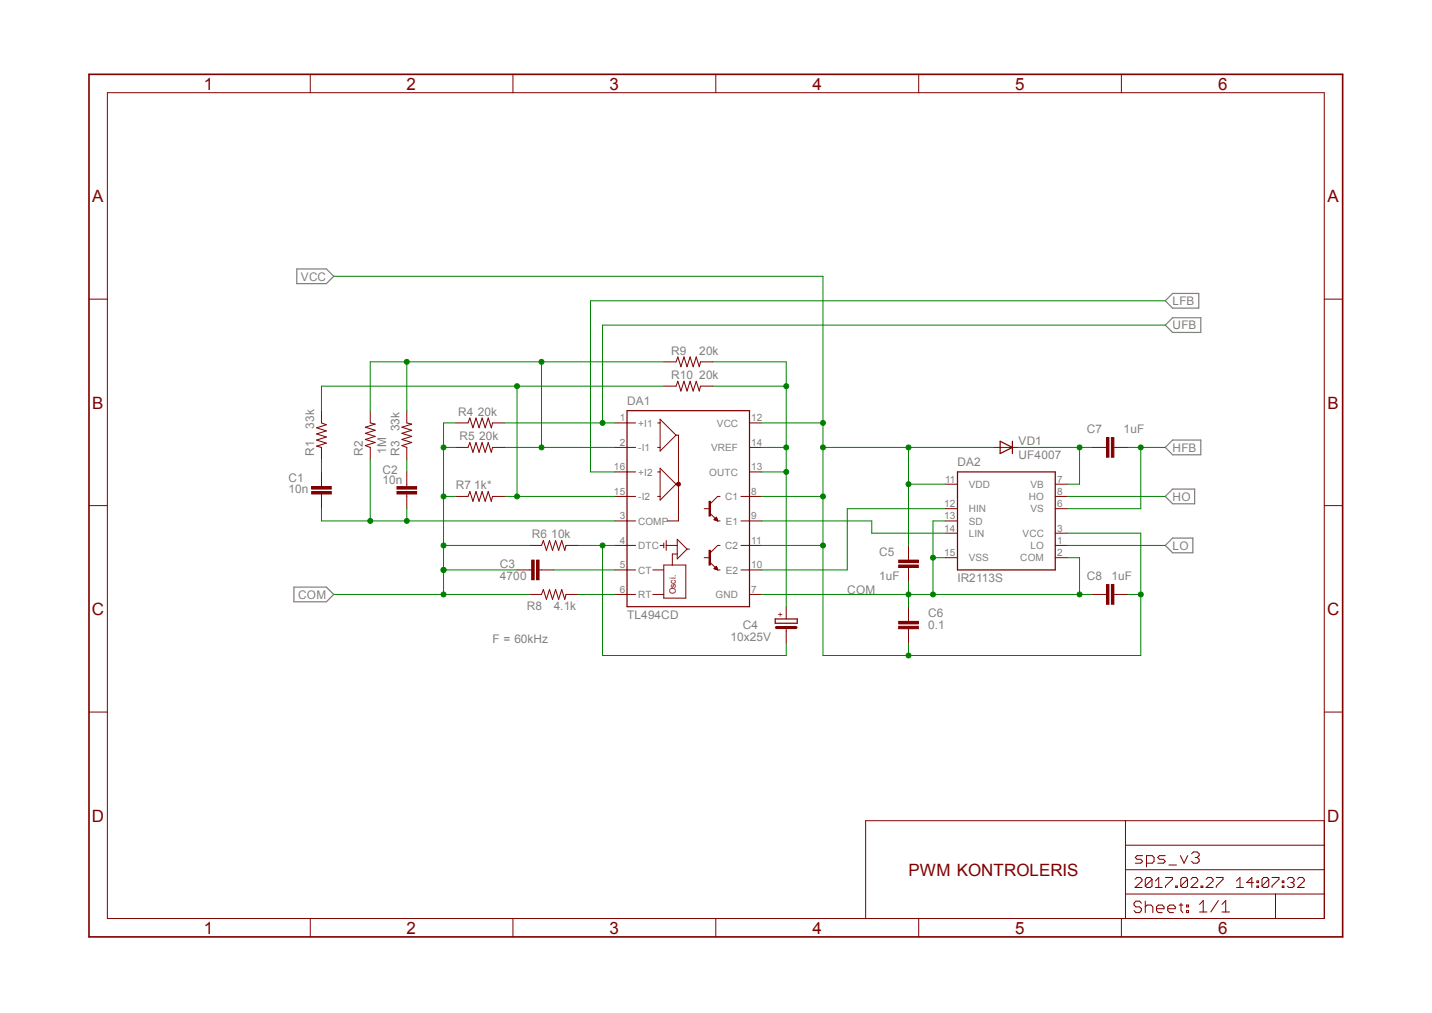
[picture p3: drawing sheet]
<svg xmlns="http://www.w3.org/2000/svg" width="297mm" height="210mm" viewBox="0 0 297 210" stroke-linecap="round" stroke-linejoin="round" font-family="sans-serif">
<path d="M61.6 55.8h6.1l1.5 1.5-1.5 1.5h-6.1zM241.7 67.4l1.5-1.5h5.8v3h-5.8zM241.7 62.4l1.5-1.6h5.4v3.1h-5.4zM241.7 92.8l1.5-1.6h5.8v3.1h-5.8zM241.7 102.9l1.5-1.5h4.6v3h-4.6zM241.7 113.1l1.5-1.6h4.2v3.1h-4.2zM61 121.7h6.7l1.5 1.5-1.5 1.6h-6.7z" fill="none" stroke="#808080" stroke-width=".25"/>
<path d="M130 85.1h25.4v40.7h-25.4z" fill="none" stroke="#800000" stroke-width=".25"/>
<g fill="none" stroke="#800000" stroke-width=".21">
<path d="M130 87.7h1.8M130 92.8h1.8M130 97.8h1.8M136.4 87.7h.5M136.4 92.8h.5M136.4 97.8h.5M136.9 86.9l3.3 3.3-3.3 3.3zM136.9 97.1l3.3 3.3-3.3 3.3zM140.2 90.2h.5v17.8h-2.3M130 102.9h1.8M130 108h1.8M130 118.2h1.8"/>
<path d="M130 113.1h1.8M135.4 118.2h2.3M136.4 102.9h.5M136.9 113.1h.8M137.7 112.6v1M137.7 117.1h4.5v6.9h-4.5zM138.2 113.1h2.3M138.2 112.1v2M140.2 100.4h.5M140.5 111.8l2 2-2 2.1zM140.5 114.9h-1.1v2.2M142.5 113.8h.5"/>
<path d="M146 105.5h1.1M146 115.6h1.1M147.3 106.5l1.5 1.5h.6M147.3 116.6l1.5 1.6h.6M149.4 102.9h-.6l-1.5 1.5M149.4 113.1h-.6l-1.5 1.5M153.7 102.9h1.7M153.7 108h1.7M153.7 118.2h1.7M153.7 113.1h1.7M130 123.2h1.8M135.4 123.2h2.3"/>
</g>
<path d="M140.4 100.1l.3-.2 .3 .2 .1 .3-.1 .3-.3 .1-.3-.1-.1-.3 .5-.1v.2l-.5-.1z" fill-rule="evenodd" fill="#800000"/>
<g fill="none" stroke="#800000" stroke-width=".21">
<path d="M127.5 87.7h2.5M127.5 97.8h2.5M127.5 92.8h2.5M155.4 87.7h2.6M155.4 97.8h2.6M155.4 92.8h2.6M229 92.8h.5M231 92.8h.5M127.5 102.9h2.5M127.5 108h2.5M127.5 118.2h2.5M127.5 113.1h2.5"/>
<path d="M140.4 100.1l.3-.2 .3 .2 .1 .3-.1 .3-.3 .1-.3-.1-.1-.3 .5-.1v.2l-.5-.1zM147.1 103.9h.2v3.1h-.2zM147.1 114.1h.2v3h-.2zM148.1 107.7h.7M148.1 117.9h.7M148.2 117.8h.5M148.2 107.8h.6M148.2 107.6h.5M148.3 117.7h.4M148.3 107.5h.4M148.3 117.6h.4M148.4 107.4h.3"/>
<path d="M148.4 118h.4M148.4 117.6h.2M148.5 107.9h.3M148.5 107.4h.1M148.5 117.5h.1M148.6 107.2l.2 .8-.7-.3zM148.6 107.2h.1M148.6 117.4l.2 .8-.7-.3zM148.7 118.1h.1M148.8 107.9h.1M155.4 102.9h2.6M155.4 108h2.6"/>
<path d="M155.4 118.2h2.6M155.4 113.1h2.6M196 108h2.6M196 100.4h2.6M196 105.5h2.6M196 115.6h2.6M196 110.5h2.6M218.9 102.9h2.5M218.9 113.1h2.5M218.9 100.4h2.5M218.9 105.5h2.5M218.9 115.6h2.5"/>
<path d="M218.9 110.5h2.5M127.5 123.2h2.5M155.4 123.2h2.6"/>
</g>
<path d="M198.6 97.8h20.3v20.4h-20.3zM147.2 103.9v3.1M147.2 114.1v3" fill="none" stroke="#800000" stroke-width=".25"/>
<path d="M230.5 90.7h.5v4.1h-.5z" fill-rule="evenodd" fill="#800000"/>
<path d="M230.5 90.7h.5v4.1h-.5z" fill="none" stroke="#800000" stroke-width=".21"/>
<path d="M229.5 90.7h.5v4.1h-.5z" fill-rule="evenodd" fill="#800000"/>
<path d="M206.2 92.8h5M226.4 92.8h2.6M229.5 90.7h.5v4.1h-.5zM231.5 92.8h2.6M188.4 115.6v.5M188.4 117.6v.6" fill="none" stroke="#800000" stroke-width=".21"/>
<path d="M207.4 91.5l2.6 1.3-2.6 1.2zM210 91.5v2.5" fill="none" stroke="#800000" stroke-width=".25"/>
<path d="M186.4 117.1h4.1v.5h-4.1z" fill-rule="evenodd" fill="#800000"/>
<path d="M186.4 117.1h4.1v.5h-4.1z" fill="none" stroke="#800000" stroke-width=".21"/>
<path d="M186.4 116.1h4.1v.5h-4.1z" fill-rule="evenodd" fill="#800000"/>
<path d="M109.8 118.2h.5M111.8 118.2h.5M186.4 116.1h4.1v.5h-4.1zM188.4 113.1v2.5M188.4 118.2v2.5" fill="none" stroke="#800000" stroke-width=".21"/>
<path d="M110.3 116.1h.5v4.1h-.5z" fill-rule="evenodd" fill="#800000"/>
<path d="M110.3 116.1h.5v4.1h-.5z" fill="none" stroke="#800000" stroke-width=".21"/>
<path d="M111.3 116.1h.5v4.1h-.5z" fill-rule="evenodd" fill="#800000"/>
<path d="M66.7 85.1v2.6l1 .4-2 .6 2 .6-2 .7 2 .6-2 .6 2 .7-2 .6 1 .3v2.5M94.5 87.7h2.6l.4-1 .6 2 .6-2 .7 2 .6-2 .6 2 .7-2 .6 2 .3-1h2.5M66.7 100.4v.5M66.7 102.4v.5M107.2 118.2h2.6M111.3 116.1h.5v4.1h-.5zM112.3 118.2h2.6M109.8 123.2h2.5l.4-1 .6 2 .7-2 .6 2 .6-2 .7 2 .6-2 .6 2 .3-1h2.5" fill="none" stroke="#800000" stroke-width=".21"/>
<path d="M64.6 101.9h4.1v.5h-4.1z" fill-rule="evenodd" fill="#800000"/>
<path d="M64.6 101.9h4.1v.5h-4.1z" fill="none" stroke="#800000" stroke-width=".21"/>
<path d="M64.6 100.9h4.1v.5h-4.1z" fill-rule="evenodd" fill="#800000"/>
<path d="M66.7 97.8v2.6M64.6 100.9h4.1v.5h-4.1zM66.7 102.9v2.6M84.4 100.4v.5M84.4 102.4v.5" fill="none" stroke="#800000" stroke-width=".21"/>
<path d="M82.3 100.9h4.1v.5h-4.1z" fill-rule="evenodd" fill="#800000"/>
<path d="M82.3 100.9h4.1v.5h-4.1z" fill="none" stroke="#800000" stroke-width=".21"/>
<path d="M82.3 101.9h4.1v.5h-4.1z" fill-rule="evenodd" fill="#800000"/>
<g fill="none" stroke="#800000" stroke-width=".21">
<path d="M137.7 75h2.5l.4-1 .6 2 .7-2 .6 2 .6-2 .7 2 .6-2 .6 2 .3-1h2.5M76.8 85.1v2.6l1 .2-2 .7 2 .6-2 .6 2 .7-2 .6 2 .6-2 .7 1 .4v2.5M84.4 85.1v2.6l1 .2-2 .7 2 .6-2 .6 2 .7-2 .6 2 .6-2 .7 1 .4v2.5M84.4 97.8v2.6M94.5 92.8h2.6l.4-1.1 .6 2.1 .6-2.1 .7 2.1 .6-2.1 .6 2.1 .7-2.1 .6 2.1 .3-1h2.5M137.7 80.1h2.5l.4-1.1 .6 2.1 .7-2.1 .6 2.1 .6-2.1 .7 2.1 .6-2.1 .6 2.1 .3-1h2.5M82.3 101.9h4.1v.5h-4.1zM84.4 102.9v2.6M94.5 102.9h2.6l.4-1 .6 2 .6-2 .7 2 .6-2 .6 2 .7-2 .6 2 .3-1h2.5M109.8 113.1h2.5l.4-1 .6 2 .7-2 .6 2 .6-2 .7 2 .6-2 .6 2 .3-1h2.5M163.1 125.8v2.5M163.1 130.1v3.2"/>
<path d="M188.4 128.3v.5M188.4 130.3v.6"/>
</g>
<path d="M160.8 128.3h4.6v.9h-4.6z" fill="none" stroke="#800000" stroke-width=".25"/>
<path d="M161 130.1h4.1" fill="none" stroke="#800000" stroke-width=".63"/>
<path d="M186.4 129.8h4.1v.5h-4.1z" fill-rule="evenodd" fill="#800000"/>
<path d="M186.4 129.8h4.1v.5h-4.1z" fill="none" stroke="#800000" stroke-width=".21"/>
<path d="M186.4 128.8h4.1v.5h-4.1z" fill-rule="evenodd" fill="#800000"/>
<path d="M186.4 128.8h4.1v.5h-4.1zM188.4 125.8v2.5M188.4 130.9v2.4M229 123.2h.5M231 123.2h.5" fill="none" stroke="#800000" stroke-width=".21"/>
<path d="M229.5 121.2h.5v4.1h-.5z" fill-rule="evenodd" fill="#800000"/>
<path d="M229.5 121.2h.5v4.1h-.5z" fill="none" stroke="#800000" stroke-width=".21"/>
<path d="M230.5 121.2h.5v4.1h-.5z" fill-rule="evenodd" fill="#800000"/>
<g fill="none" stroke="#800000" stroke-width=".21">
<path d="M22.3 19.2h252.4v171.2h-252.4zM64.3 15.4v3.8M106.4 15.4v3.8M148.5 15.4v3.8M190.5 15.4v3.8M232.6 15.4v3.8M18.5 62h3.8M274.7 62h3.8M18.5 104.8h3.8M274.7 104.8h3.8M226.4 123.2h2.6M230.5 121.2h.5v4.1h-.5z"/>
<path d="M231.5 123.2h2.6M18.5 147.6h3.8M274.7 147.6h3.8M233.4 170.1v20.3M233.4 175.2h41.3M237 177.4h-1.2l-.3 .4 .3 .3h.8l.4 .5-.4 .3h-1.1M237.8 178.9h1.2l.4-.3v-.8l-.4-.4h-1.2v2.3M241.7 177.4h-1.2l-.4 .4 .4 .3h.8l.4 .5-.4 .3h-1.2M242.4 179.3h1.6M244.8 177.4l.8 1.5 .7-1.5M247.1 177l.4-.4h.8l.4 .4v.4l-.4 .4M247.9 177.8h.4"/>
<path d="M248.3 177.8l.4 .3v.5l-.4 .3h-.8l-.4-.3M274.7 170.1h-95.2v20.3M64.3 190.4v3.8M106.4 190.4v3.8M148.5 190.4v3.8M190.5 190.4v3.8M232.6 190.4v3.8M233.4 185.3h41.3M233.4 180.3h41.3M235.4 182.3l.4-.4h.7l.4 .4v.3l-1.5 1.4h1.5M236.7 187.2l-.4-.4h-.7l-.4 .4v.4l.4 .4h.7l.4 .4v.4l-.4 .4h-.7l-.4-.4M237.5 186.8v2.4"/>
<path d="M237.5 188l.4-.4h.8l.4 .4v1.2M238.9 182.3v1.4l-.3 .3h-.7l-.4-.3M238.9 182.3l-.3-.4h-.7l-.4 .4v1.4M238.9 182.3l-1.4 1.4M239.6 184h1.4M239.6 182.6l.7-.7v2.1M239.9 188.4h1.5v-.4l-.4-.4h-.8l-.3 .4v.8l.3 .4h.8M241.7 181.9h1.5v.4l-1.5 1.4v.3M242.2 188.4h1.6v-.4l-.4-.4h-.8l-.4 .4v.8l.4 .4h.8M243.8 183.7h.4v.3h-.4zM244.6 187.6h.7M244.9 187.2v1.6l.4 .4"/>
<path d="M246.1 187.6h.4v.4h-.4zM246.1 188.8h.4v.4h-.4zM246.3 182.3v1.4l-.3 .3h-.8l-.3-.3M246.3 182.3l-.3-.4h-.8l-.3 .4v1.4M246.3 182.3l-1.4 1.4M247 182.3l.4-.4h.7l.3 .4v.3l-1.4 1.4h1.4M248.8 187.5l.8-.8v2.4M248.8 189.1h1.5M249.1 183.7h.4v.3h-.4zM250.1 182.3l.4-.4h.7l.4 .4v.3l-1.5 1.4h1.5M252.3 181.9h1.4v.4l-1.4 1.4v.3M252.7 186.7l-1.6 2.4"/>
<path d="M253.4 189.1h1.6M253.4 187.5l.8-.8v2.4M256.5 184h1.4M256.5 182.6l.7-.7v2.1M260 183h-1.4l1-1.1v2.1M260.7 183.7h.3v.3h-.3zM260.7 182.6h.3v.4h-.3zM263.1 182.3v1.4l-.3 .3h-.7l-.4-.3M263.1 182.3l-.3-.4h-.7l-.4 .4v1.4M263.1 182.3l-1.4 1.4M263.8 181.9h1.5v.4l-1.5 1.4v.3M264.5 185.3v5.1"/>
<path d="M265.9 183.7h.4v.3h-.4zM265.9 182.6h.4v.4h-.4zM267 182.3l.3-.4h.8l.3 .4v.3l-.3 .4M267.7 183h.4M268.1 183l.3 .3v.4l-.3 .3h-.8l-.3-.3M269.1 182.3l.4-.4h.7l.3 .4v.3l-1.4 1.4h1.4"/>
</g>
<path d="M18.5 15.4h260v178.8h-260z" fill="none" stroke="#800000" stroke-width=".34"/>
<path d="M211.2 92.8h15.2M223.9 92.8v7.6h-2.5M158 108h22.8v2.5h15.2M196 105.5h-20.3v12.7h-17.7" fill="none" stroke="#008000" stroke-width=".21"/>
<circle cx="223.9" cy="92.8" r=".51" fill="#008000"/>
<g fill="none" stroke="#008000" stroke-width=".21">
<path d="M125 67.4v20.3M104.7 87.7h22.8M114.9 118.2h12.6M119.9 123.2h7.6"/>
<circle cx="223.9" cy="92.8" r=".51"/>
</g>
<circle cx="125" cy="87.7" r=".51" fill="#008000"/>
<g fill="none" stroke="#008000" stroke-width=".21">
<path d="M125 67.4h116.7M66.7 95.3v2.5M76.8 95.3v12.7M66.7 105.5v2.5h60.8"/>
<circle cx="125" cy="87.7" r=".51"/>
</g>
<circle cx="76.8" cy="108" r=".51" fill="#008000"/>
<g fill="none" stroke="#008000" stroke-width=".21">
<path d="M84.4 105.5v2.5"/>
<circle cx="76.8" cy="108" r=".51"/>
</g>
<circle cx="84.4" cy="108" r=".51" fill="#008000"/>
<g fill="none" stroke="#008000" stroke-width=".21">
<path d="M76.8 75h60.9M112.3 75v17.8h15.2"/>
<circle cx="84.4" cy="108" r=".51"/>
</g>
<circle cx="112.3" cy="75" r=".51" fill="#008000"/>
<g fill="none" stroke="#008000" stroke-width=".21">
<path d="M84.4 75v10.1"/>
<circle cx="112.3" cy="75" r=".51"/>
</g>
<circle cx="84.4" cy="75" r=".51" fill="#008000"/>
<g fill="none" stroke="#008000" stroke-width=".21">
<path d="M76.8 75v10.1M104.7 92.8h7.6"/>
<circle cx="84.4" cy="75" r=".51"/>
</g>
<circle cx="112.3" cy="92.8" r=".51" fill="#008000"/>
<g fill="none" stroke="#008000" stroke-width=".21">
<path d="M158 92.8h5.1v5h-5.1"/>
<circle cx="112.3" cy="92.8" r=".51"/>
</g>
<circle cx="163.1" cy="92.8" r=".51" fill="#008000"/>
<g fill="none" stroke="#008000" stroke-width=".21">
<path d="M147.8 75h15.3v17.8M147.8 80.1h15.3"/>
<circle cx="163.1" cy="92.8" r=".51"/>
</g>
<circle cx="163.1" cy="80.1" r=".51" fill="#008000"/>
<g fill="none" stroke="#008000" stroke-width=".21">
<path d="M163.1 97.8v28"/>
<circle cx="163.1" cy="80.1" r=".51"/>
</g>
<circle cx="163.1" cy="97.8" r=".51" fill="#008000"/>
<g fill="none" stroke="#008000" stroke-width=".21">
<path d="M66.7 80.1h71M84.4 95.3v2.5M107.2 80.1v22.8h20.3"/>
<circle cx="163.1" cy="97.8" r=".51"/>
</g>
<circle cx="107.2" cy="80.1" r=".51" fill="#008000"/>
<g fill="none" stroke="#008000" stroke-width=".21">
<path d="M66.7 80.1v5M104.7 102.9h2.5"/>
<circle cx="107.2" cy="80.1" r=".51"/>
</g>
<circle cx="107.2" cy="102.9" r=".51" fill="#008000"/>
<g fill="none" stroke="#008000" stroke-width=".21">
<path d="M119.9 113.1h7.6M125 113.1v22.8h38.1v-2.6"/>
<circle cx="107.2" cy="102.9" r=".51"/>
</g>
<circle cx="125" cy="113.1" r=".51" fill="#008000"/>
<g fill="none" stroke="#008000" stroke-width=".21">
<path d="M234.1 92.8h7.6M236.6 92.8v12.7h-15.2"/>
<circle cx="125" cy="113.1" r=".51"/>
</g>
<circle cx="236.6" cy="92.8" r=".51" fill="#008000"/>
<g fill="none" stroke="#008000" stroke-width=".21">
<path d="M241.7 62.4h-119.2v35.4h5M206.2 92.8h-35.5v20.3h-12.7M158 102.9h12.7M221.4 102.9h20.3M221.4 113.1h20.3"/>
<circle cx="236.6" cy="92.8" r=".51"/>
</g>
<circle cx="170.7" cy="102.9" r=".51" fill="#008000"/>
<g fill="none" stroke="#008000" stroke-width=".21">
<path d="M158 87.7h12.7v5.1"/>
<circle cx="170.7" cy="102.9" r=".51"/>
</g>
<circle cx="170.7" cy="92.8" r=".51" fill="#008000"/>
<g fill="none" stroke="#008000" stroke-width=".21">
<path d="M188.4 92.8v7.6h7.6"/>
<circle cx="170.7" cy="92.8" r=".51"/>
</g>
<circle cx="188.4" cy="92.8" r=".51" fill="#008000"/>
<g fill="none" stroke="#008000" stroke-width=".21">
<path d="M188.4 100.4v12.7"/>
<circle cx="188.4" cy="92.8" r=".51"/>
</g>
<circle cx="188.4" cy="100.4" r=".51" fill="#008000"/>
<g fill="none" stroke="#008000" stroke-width=".21">
<path d="M170.7 57.3v30.4"/>
<circle cx="188.4" cy="100.4" r=".51"/>
</g>
<circle cx="170.7" cy="87.7" r=".51" fill="#008000"/>
<g fill="none" stroke="#008000" stroke-width=".21">
<path d="M221.4 110.5h15.2v25.4h-65.9v-22.8"/>
<circle cx="170.7" cy="87.7" r=".51"/>
</g>
<circle cx="170.7" cy="113.1" r=".51" fill="#008000"/>
<g fill="none" stroke="#008000" stroke-width=".21">
<path d="M69.2 57.3h101.5M234.1 123.2h2.5"/>
<circle cx="170.7" cy="113.1" r=".51"/>
</g>
<circle cx="236.6" cy="123.2" r=".51" fill="#008000"/>
<g fill="none" stroke="#008000" stroke-width=".21">
<path d="M188.4 133.3v2.6"/>
<circle cx="236.6" cy="123.2" r=".51"/>
</g>
<circle cx="188.4" cy="135.9" r=".51" fill="#008000"/>
<g fill="none" stroke="#008000" stroke-width=".21">
<path d="M94.5 87.7h-2.5v5.1M92 118.2h15.2"/>
<circle cx="188.4" cy="135.9" r=".51"/>
</g>
<circle cx="92" cy="118.2" r=".51" fill="#008000"/>
<g fill="none" stroke="#008000" stroke-width=".21">
<path d="M92 92.8v30.4h17.8"/>
<circle cx="92" cy="118.2" r=".51"/>
</g>
<circle cx="92" cy="118.2" r=".51" fill="#008000"/>
<g fill="none" stroke="#008000" stroke-width=".21">
<path d="M92 113.1h17.8"/>
<circle cx="92" cy="118.2" r=".51"/>
</g>
<circle cx="92" cy="113.1" r=".51" fill="#008000"/>
<circle cx="92" cy="113.1" r=".51" fill="none" stroke="#008000" stroke-width=".21"/>
<circle cx="92" cy="123.2" r=".51" fill="#008000"/>
<circle cx="92" cy="123.2" r=".51" fill="none" stroke="#008000" stroke-width=".21"/>
<circle cx="92" cy="102.9" r=".51" fill="#008000"/>
<g fill="none" stroke="#008000" stroke-width=".21">
<path d="M92 92.8h2.5M69.2 123.2h22.8"/>
<circle cx="92" cy="102.9" r=".51"/>
</g>
<circle cx="92" cy="92.8" r=".51" fill="#008000"/>
<g fill="none" stroke="#008000" stroke-width=".21">
<path d="M92 102.9h2.5M193.5 115.6h2.5M196 108h-2.5v15.2"/>
<circle cx="92" cy="92.8" r=".51"/>
</g>
<circle cx="193.5" cy="115.6" r=".51" fill="#008000"/>
<g fill="none" stroke="#008000" stroke-width=".21">
<path d="M221.4 115.6h2.5v7.6h-30.4M158 123.2h30.4"/>
<circle cx="193.5" cy="115.6" r=".51"/>
</g>
<circle cx="193.5" cy="123.2" r=".51" fill="#008000"/>
<g fill="none" stroke="#008000" stroke-width=".21">
<path d="M188.4 120.7v2.5h5.1"/>
<circle cx="193.5" cy="123.2" r=".51"/>
</g>
<circle cx="188.4" cy="123.2" r=".51" fill="#008000"/>
<g fill="none" stroke="#008000" stroke-width=".21">
<path d="M223.9 123.2h2.5"/>
<circle cx="188.4" cy="123.2" r=".51"/>
</g>
<circle cx="223.9" cy="123.2" r=".51" fill="#008000"/>
<g fill="none" stroke="#008000" stroke-width=".21">
<path d="M188.4 123.2v2.6"/>
<circle cx="223.9" cy="123.2" r=".51"/>
</g>
<g font-size="3.5" fill="#800000">
<text x="42.2" y="18.6">1</text>
<text x="84.3" y="18.6">2</text>
<text x="126.4" y="18.6">3</text>
<text x="168.5" y="18.6">4</text>
<text x="210.6" y="18.6">5</text>
<text x="252.6" y="18.6">6</text>
<text x="19.1" y="41.9">A</text>
<text x="275.3" y="41.9">A</text>
<text x="19.1" y="84.7">B</text>
<text x="275.3" y="84.7">B</text>
<text x="19.1" y="127.6">C</text>
<text x="275.2" y="127.6">C</text>
<text x="19.1" y="170.3">D</text>
<text x="275.2" y="170.3">D</text>
<text x="188.4" y="181.6">PWM KONTROLERIS</text>
<text x="42.2" y="193.6">1</text>
<text x="84.3" y="193.6">2</text>
<text x="126.4" y="193.6">3</text>
<text x="168.5" y="193.6">4</text>
<text x="210.6" y="193.6">5</text>
<text x="252.6" y="193.6">6</text>
</g>
<g font-size="2.5" fill="#808080">
<text x="62.4" y="58.2">VCC</text>
<text x="243.2" y="63.2">LFB</text>
<text x="243.2" y="68.3">UFB</text>
<text x="139.2" y="73.5">R9</text>
<text x="145" y="73.5">20k</text>
<text x="130" y="83.9">DA1</text>
<text x="139.2" y="78.6">R10</text>
<text x="145" y="78.6">20k</text>
<text x="65.1" y="88.9" transform="rotate(-90 65.1 88.9)">33k</text>
<text x="82.9" y="89.5" transform="rotate(-90 82.9 89.5)">33k</text>
<text x="95" y="86.1">R4</text>
<text x="99.1" y="86.1">20k</text>
<text x="225.4" y="89.8">C7</text>
<text x="233" y="89.8">1uF</text>
<text x="65.1" y="94.5" transform="rotate(-90 65.1 94.5)">R1</text>
<text x="75.3" y="94.5" transform="rotate(-90 75.3 94.5)">R2</text>
<text x="80.1" y="94" transform="rotate(-90 80.1 94)">1M</text>
<text x="82.9" y="94.5" transform="rotate(-90 82.9 94.5)">R3</text>
<text x="95.3" y="91.2">R5</text>
<text x="99.4" y="91.2">20k</text>
<text x="211.2" y="95.1">UF4007</text>
<text x="211.2" y="92.3">VD1</text>
<text x="243.2" y="93.6">HFB</text>
<text x="59.8" y="100">C1</text>
<text x="79.3" y="100.4">10n</text>
<text x="79.3" y="98.3">C2</text>
<text x="94.5" y="101.4">R7</text>
<text x="98.3" y="101.4">1k*</text>
<text x="198.6" y="96.6">DA2</text>
<text x="59.8" y="102.3">10n</text>
<text x="243.2" y="103.8">HO</text>
<text x="110.3" y="111.5">R6</text>
<text x="114.3" y="111.5">10k</text>
<text x="243.2" y="114">LO</text>
<text x="103.7" y="117.8">C3</text>
<text x="182.3" y="115.2">C5</text>
<text x="61.8" y="124.1">COM</text>
<text x="103.7" y="120.3">4700</text>
<text x="175.7" y="123.2">COM</text>
<text x="182.3" y="120.3">1uF</text>
<text x="198.6" y="120.7">IR2113S</text>
<text x="225.4" y="120.3">C8</text>
<text x="230.5" y="120.3">1uF</text>
<text x="109.3" y="126.5">R8</text>
<text x="114.8" y="126.5">4.1k</text>
<text x="130" y="128.3">TL494CD</text>
<text x="154" y="130.3">C4</text>
<text x="192.5" y="130.5">0.1</text>
<text x="192.5" y="127.9">C6</text>
<text x="102.1" y="133.3">F = 60kHz</text>
<text x="151.5" y="132.8">10x25V</text>
</g>
<g font-size="2.1" fill="#808080">
<text x="128.5" y="87.3">1</text>
<text x="132.4" y="88.4">+I1</text>
<text x="148.7" y="88.4">VCC</text>
<text x="155.8" y="87.3">12</text>
<text x="128.5" y="92.4">2</text>
<text x="132.4" y="93.5">-I1</text>
<text x="147.5" y="93.5">VREF</text>
<text x="155.8" y="92.4">14</text>
<text x="127.3" y="97.5">16</text>
<text x="132.4" y="98.6">+I2</text>
<text x="147.1" y="98.6">OUTC</text>
<text x="155.8" y="97.5">13</text>
<text x="196" y="100">11</text>
<text x="200.9" y="101.1">VDD</text>
<text x="213.7" y="101.1">VB</text>
<text x="219.2" y="100">7</text>
<text x="127.3" y="102.6">15</text>
<text x="128.5" y="107.7">3</text>
<text x="132.4" y="103.7">-I2</text>
<text x="150.4" y="103.7">C1</text>
<text x="155.8" y="102.6">8</text>
<text x="155.8" y="107.7">9</text>
<text x="195.8" y="105.1">12</text>
<text x="195.8" y="107.7">13</text>
<text x="200.9" y="106.2">HIN</text>
<text x="213.4" y="103.7">HO</text>
<text x="213.7" y="106.2">VS</text>
<text x="219.2" y="105.1">6</text>
<text x="219.2" y="102.6">8</text>
<text x="128.5" y="112.7">4</text>
<text x="132.4" y="108.8">COMP</text>
<text x="132.4" y="113.8">DTC</text>
<text x="150.4" y="113.8">C2</text>
<text x="150.5" y="108.8">E1</text>
<text x="155.8" y="112.7">11</text>
<text x="195.8" y="110.2">14</text>
<text x="200.9" y="111.3">LIN</text>
<text x="200.9" y="108.8">SD</text>
<text x="212.1" y="111.3">VCC</text>
<text x="213.7" y="113.8">LO</text>
<text x="219.2" y="112.7">1</text>
<text x="219.2" y="110.2">3</text>
<text x="128.5" y="117.8">5</text>
<text x="132.4" y="118.9">CT</text>
<text x="150.5" y="118.9">E2</text>
<text x="155.8" y="117.8">10</text>
<text x="195.8" y="115.3">15</text>
<text x="200.9" y="116.4">VSS</text>
<text x="211.6" y="116.4">COM</text>
<text x="219.2" y="115.3">2</text>
<text x="128.5" y="122.9">6</text>
<text x="132.4" y="124">RT</text>
<text x="148.4" y="124">GND</text>
<text x="155.8" y="122.9">7</text>
</g>
<g font-size="1.8" fill="#800000">
<text x="140.2" y="123.2" transform="rotate(-90 140.2 123.2)">Osci.</text>
<text x="162.5" y="127.9" transform="rotate(-90 162.5 127.9)">+</text>
</g>
</svg>
